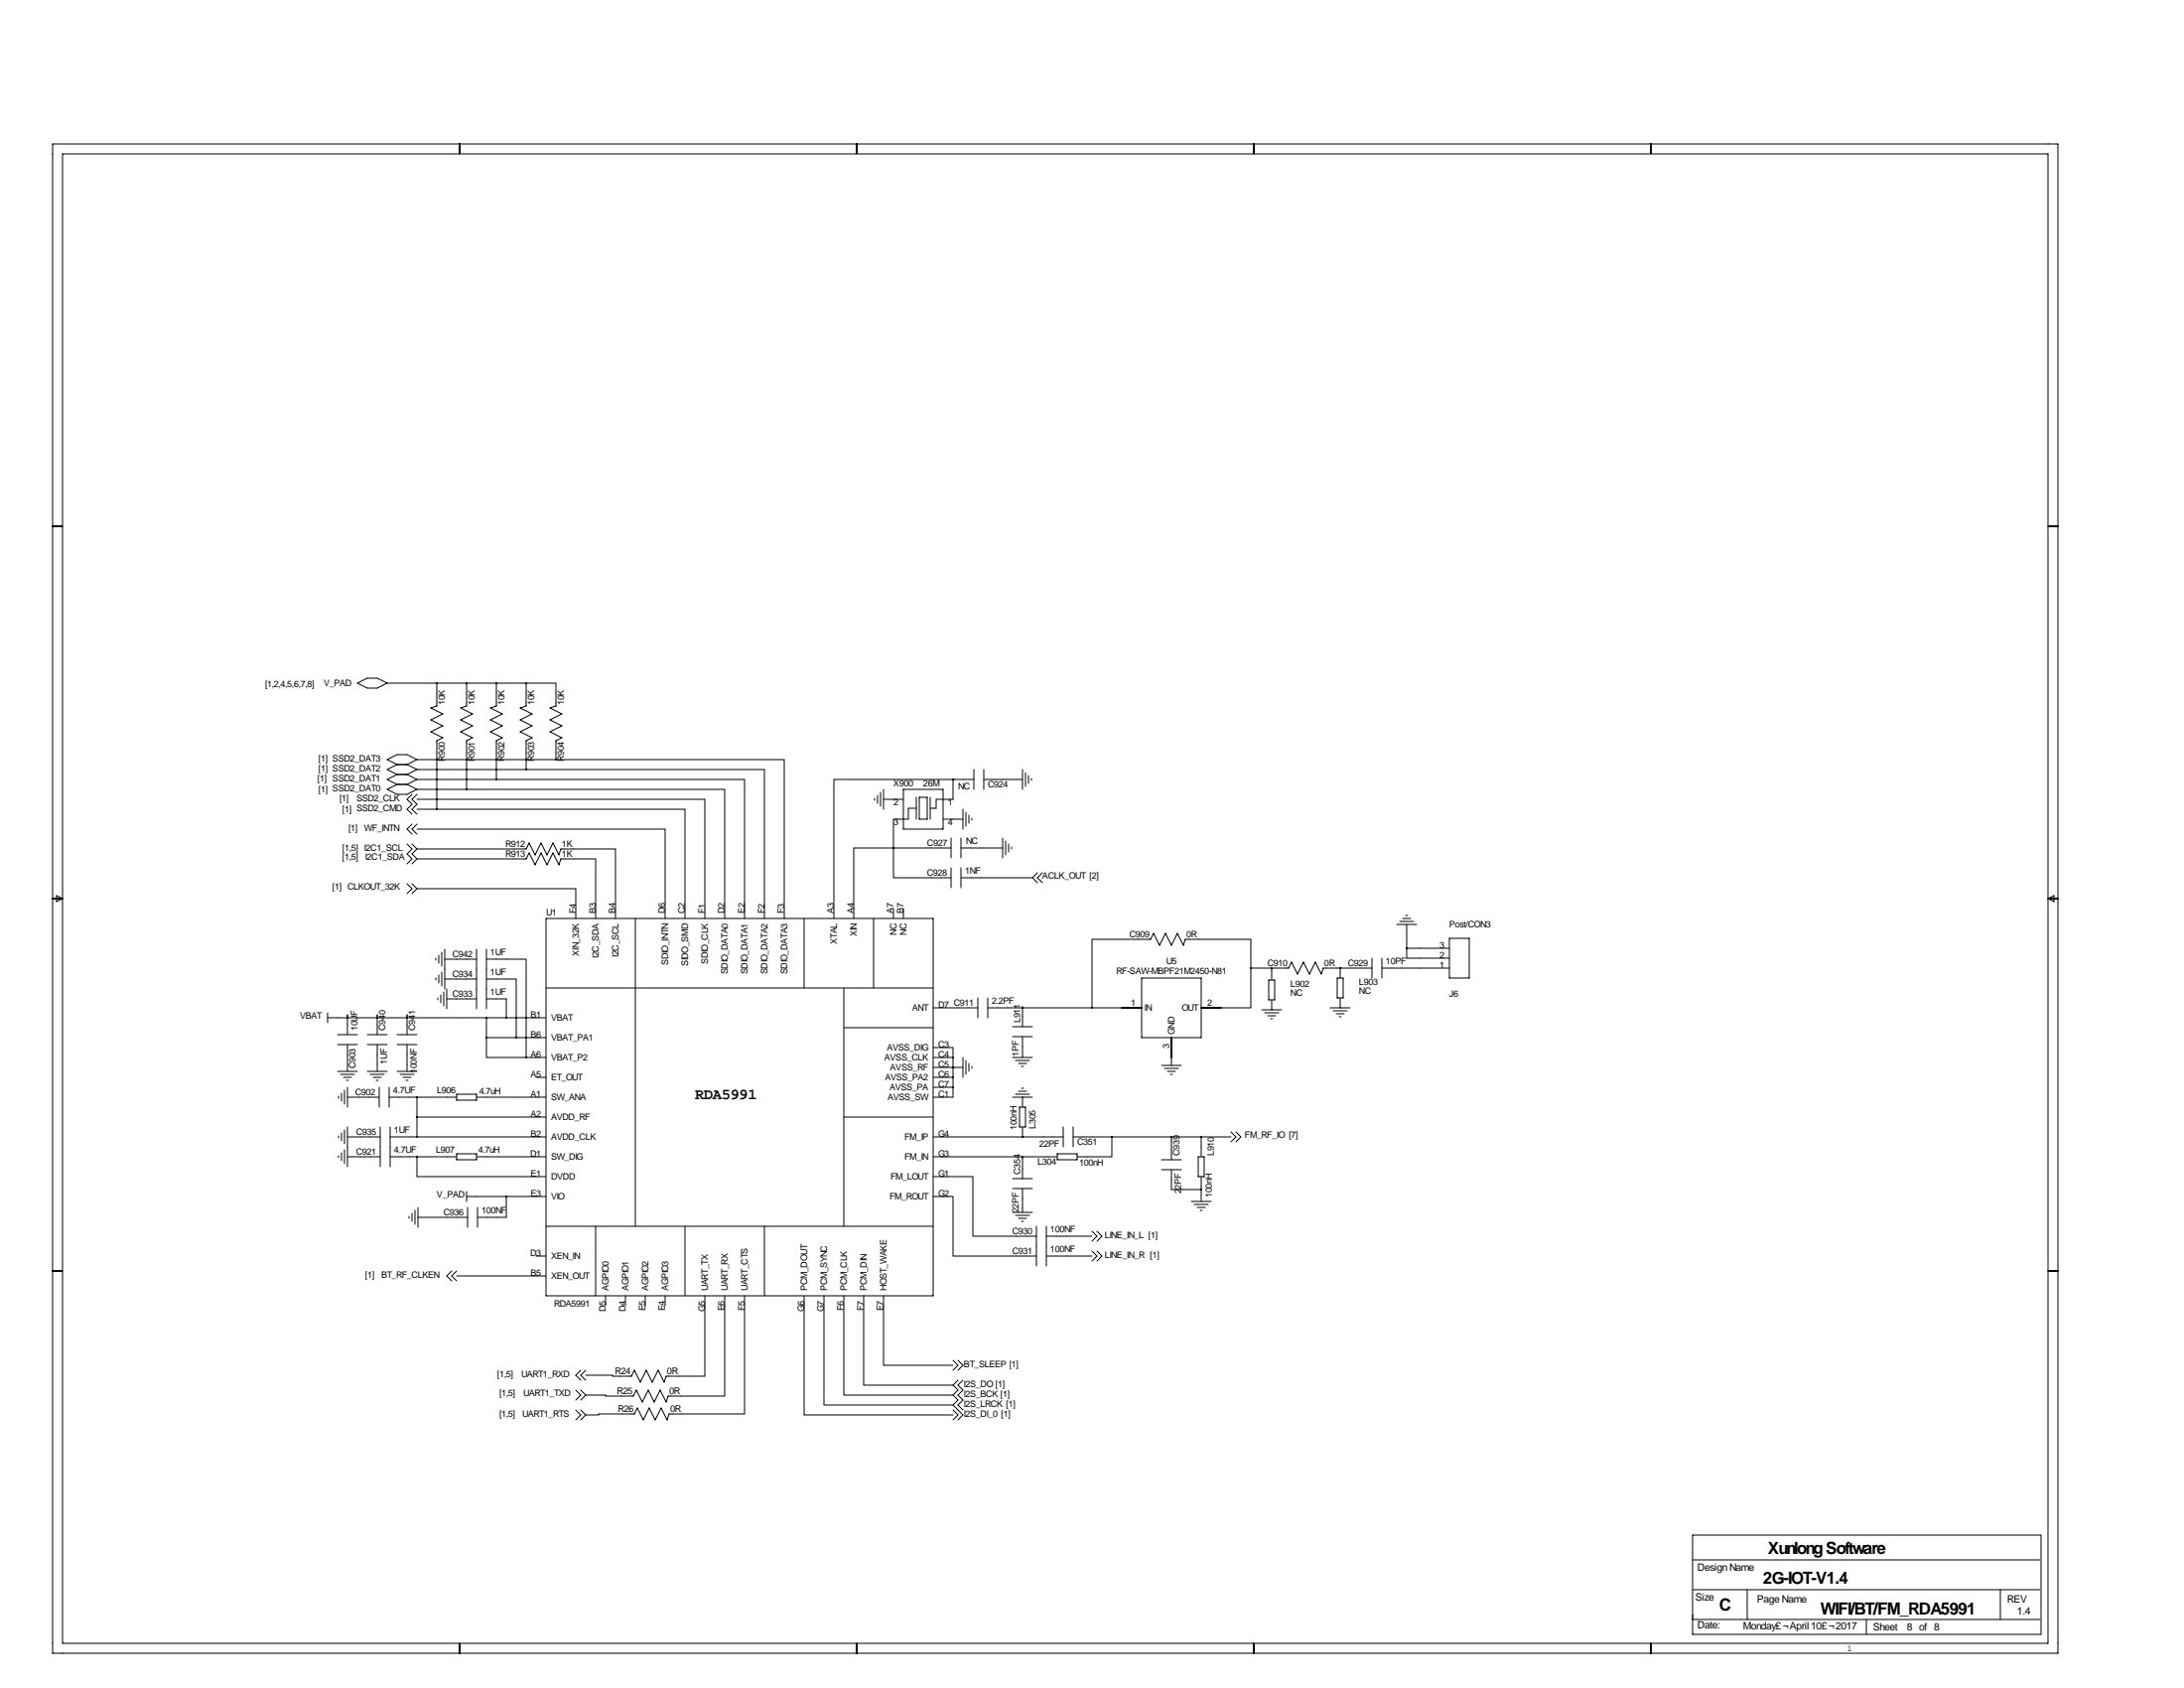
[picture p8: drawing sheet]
<svg xmlns="http://www.w3.org/2000/svg" width="559mm" height="432mm" viewBox="0 0 559 432" stroke-linecap="round" stroke-linejoin="round" font-family="sans-serif">
<g fill="none" stroke="#000" stroke-width=".25">
<path d="M13.5 36.8h513v386.1h-513zM16 39.4h508v381h-508zM117.6 36.8v2.6M219.2 36.8v2.6M320.8 36.8v2.6M422.4 36.8v2.6M13.5 134.6h2.5M524 134.6h2.5M91.4 174.8l2.6-1.3h2.5l2.6 1.3-2.6 1.2h-2.5zM99.1 174.8h35.5M111.8 174.8v5.8l-1.6 .5 3.1 1.5-3.1 1.5 3.1 1.6-3.1 1.5 3.1 1.5-1.5 .8v17.5M119.4 174.8v5.8l-1.5 .5 3 1.5-3 1.5 3 1.6-3 1.5 3 1.5-1.5 .8v12.4"/>
<path d="M127 174.8v5.8l-1.5 .5 3 1.5-3 1.5 3 1.6-3 1.5 3 1.5-1.5 .8v9.9M134.6 174.8h7.6v5.8l-1.5 .5 3.1 1.5-3.1 1.5 3.1 1.6-3.1 1.5 3.1 1.5-1.6 .8v4.8M134.6 174.8v5.8l-1.5 .5 3 1.5-3 1.5 3 1.6-3 1.5 3 1.5-1.5 .8v7.3M101.6 198.1h2.5M101.6 195.6l-2.5 1.2 2.5 1.3M101.6 195.6h2.5M101.6 198.1l-2.5 1.3 2.5 1.3M104.1 195.6l2.6 1.2M104.1 198.1l2.6 1.3M106.7 199.4h20.3M106.7 196.8l-2.6 1.3M106.7 199.4l-2.6 1.3"/>
<path d="M106.7 194.3l-2.6 1.3M106.7 194.3l-2.6-1.3h-2.5l-2.5 1.3 2.5 1.3M106.7 196.8h27.9M106.7 194.3h35.5M127 199.4h63.5v35.5M134.6 196.8h61v38.1M142.2 194.3h58.5v40.6M243.8 199.4h-30.4v35.5M243.8 199.4h5.4M243.8 199.4v5.1h-4.3v2.3h-1.5M249.2 196.8v5.1M251.7 199.4h9.9"/>
<path d="M251.7 196.8v5.1M261.6 196.8v5.1M262.4 197.6v3.6M263.1 198.4v2M263.9 199.1v.5M101.6 200.7h2.5M101.6 200.7l-2.5 1.2 2.5 1.3h2.5l2.6-1.3M104.1 200.7l2.6 1.2M104.1 215.9l1.3 1.3-1.3 1.2 1.3 1.3-1.3 1.3M105.4 203.2l-1.3 1.3 1.3 1.2-1.3 1.3 1.3 1.3M105.4 210.8l-1.3 1.3 1.3 1.3M105.4 215.9l1.3 1.3"/>
<path d="M106.7 219.7h27.9l.8-1.5 1.5 3 1.5-3 1.6 3 1.5-3 1.5 3 .5-1.5h8.9v15.2M106.7 204.5h73.6v30.4M106.7 217.2h27.9l.8-1.6 1.5 3.1 1.5-3.1 1.6 3.1 1.5-3.1 1.5 3.1 .5-1.5h14v17.7M106.7 212.1h63.5v22.8M106.7 201.9h12.7M106.7 203.2l-1.3 1.3 1.3 1.2-1.3 1.3 1.3 1.3M106.7 210.8l-1.3 1.3 1.3 1.3M106.7 217.2l-1.3 1.2 1.3 1.3M106.7 219.7l-1.3 1.3M106.7 207h5.1M111.8 207h63.5v27.9M119.4 201.9h66v33"/>
<path d="M223.8 204.2v.5M224.5 203.5v2M225.3 202.7v3.5M226.1 204.5h5M226.1 201.9v5.1M228.6 216.9v7.6h14.7M228.6 216.9h.1M228.6 216.9h-10.2v18M228.6 216.9h14.7M231.1 201.9h10.2v10.2h-10.2zM234.4 206.8h-2v2.7h-3.8v7.4M234.4 204v5.5"/>
<path d="M235.2 204h2v5.5h-2zM238 204v5.5M241.3 209.5h5.1M243.3 214.4v5.1M245.9 214.4v5.1M245.9 216.9h10.6M246.4 207v5.1M247.1 207.8v3.5M247.9 208.5v2.1M248.7 209.3v.5M256.5 214.4v5.1M257.3 215.1v3.6"/>
<path d="M258.1 215.9v2M258.8 216.7v.5M13.5 229.9h2.5M14.5 229.1l1.5 .8-1.5 .7zM104.1 226.1l1.3 1.2-1.3 1.3M105.4 226.1l1.3 1.2M106.7 227.3h40.6v7.6M106.7 227.3l-1.3 1.3M139.7 234.9h99.1v96.6h-99.1zM162.6 234.9v78.8M205.7 234.9v17.8M223.5 234.9v17.8"/>
<path d="M228.6 232.4v2.5M231.1 232.4v2.5M243.3 222v5.1M245.9 224.5h18.3M245.9 222v5.1M264.2 224.5l1.2 1.3M265.4 223.3l-1.2 1.2M266.7 223.3l-1.3 1.2 1.3 1.3M357.4 236.5h5.1M358.1 235.7h3.6M358.9 234.9h2M359.7 234.2h.5"/>
<path d="M359.9 236.5v6.1M524 229.9h2.5M524 229.9l1.5-.8v1.5zM83.8 259.1v2.5M88.9 259.6v5.1M96.5 259.6v5.1M104.1 259.6v5.1M111.5 245.1v.5M111.5 250.2v.5M112 255.3v.5M112.3 244.3v2.1M112.3 249.4v2.1"/>
<path d="M112.8 254.5v2M113 243.6v3.5M113 248.7v3.5M113.5 253.7v3.6M113.8 250.4h8.1M113.8 245.4h8.1M113.8 242.8v10.2M114.3 255.5h7.6M114.3 253v5.1M121.9 242.8v15.3M124.5 245.4h10.1v25.1M124.5 250.4h7.6v15"/>
<path d="M124.5 242.8v15.3M124.5 255.5h5v4.8M139.7 252.7h99.1M215.9 252.7v61M238.8 257.8h11.4M250.2 255.3v5M252.7 257.8h34.3M252.7 255.3v5M261.6 257.6v5M292.1 250.2h15.2v15.2h-15.2zM320 247.6v-7.3h-16.7l-.5 1.5-1.6-3-1.5 3-1.5-3-1.5 3-1.6-3-.7 1.5h-15v17.5M320 247.6v10.2h-7.6"/>
<path d="M320 247.6h9.7l.8-1.5 1.5 3.1 1.5-3.1 1.5 3.1 1.5-3.1 1.6 3.1 .5-1.6h12.4M322.8 258.3h5.1M323.6 259.1h3.6M324.4 259.8h2M324.6 250.7h1.5v5.1h-1.5zM325.4 258.3h.1M325.4 247.6v3.1M325.4 255.8v2.5M340.4 257.8h5M341.1 258.6h3.6M341.9 259.3h2M342.1 250.2h1.6v5.1h-1.6z"/>
<path d="M342.9 247.6h.1M342.9 257.8h.1M342.9 247.6v2.6M342.9 255.3v2.5M351 245.1v5.1M353.6 247.6h17.2M353.6 245.1v5.1M359.9 242.6v2.5h10.9M359.9 242.6h10.9M370.8 240h5.1v10.2h-5.1zM83.8 260.3h55.9M86.4 267.2h5"/>
<path d="M86.4 264.7h5M86.4 274.1h5M87.1 274.8h3.6M87.4 279.7v2M87.9 275.6h2M88.1 278.9v3.5M88.6 276.4h.6M88.9 267.2v6.9M88.9 278.1v5.1M94 267.2h5.1M94 264.7h5.1M94 274.1h5.1"/>
<path d="M94.7 274.8h3.6M95.5 275.6h2M96.3 276.4h.5M96.5 267.2v6.9M97 278.1v5.1M99.6 278.1v5.1M101.6 267.2h5.1M101.6 264.7h5.1M101.6 274.1h5.1M102.4 274.8h3.5M103.1 275.6h2.1M103.9 276.4h.5"/>
<path d="M104.1 267.2v6.9M116.8 279.9h5.1v1.5h-5.1zM124.5 265.4v5.1h10.1M124.5 260.3v5.1M124.5 265.4h15.2M134.6 270.5h5.1M137.2 275.6h2.5M215.9 262.9h22.9M238.8 268h5v2.5M238.8 270.5h5M238.8 275.6h5M238.8 278.1h5"/>
<path d="M238.8 273h7.6M243.8 278.1v2.6h-5M243.8 273h.1M243.8 270.5v7.6M246.4 270.5v5.1M247.1 271.3v3.5M247.9 272v2.1M248.7 272.8v.5M259.1 262.6h5.1M259.1 265.2h5.1M259.1 270.5h5.1M259.8 279.9h3.6"/>
<path d="M259.8 271.3h3.6M260.6 272h2M260.6 279.1h2M261.4 272.8h.5M261.4 278.4h.5M261.6 265.2v5.3M297.2 272.5h5.1M297.9 273.3h3.6M298.7 274.1h2M299.5 274.8h.5M299.7 270.5v2M325.1 260.6h.5"/>
<path d="M342.6 260.1h.6M86.6 280.4v.5M86.6 290.6v.5M86.6 295.7v.5M87.4 289.8v2M87.4 294.9v2M88.1 289.1v3.5M88.1 294.1v3.6M88.9 295.9h8.4M88.9 288.3v10.1M88.9 290.8h8.4M88.9 280.7h8.1"/>
<path d="M97.3 288.3v10.1M99.6 280.7h17.2M99.8 295.9h17M99.8 288.3v10.1M99.8 290.8h39.9M106.7 295.9v5.1h33M106.7 285.8h33M106.7 280.7v10.1M116.8 295.1h5.1v1.6h-5.1zM121.9 295.9h17.8M121.9 280.7h17.8M215.9 285.8h22.9"/>
<path d="M238.8 295.9h31.7M238.8 290.8h33.2M259.1 280.7h5.1M260.9 283.2h1.5v5.1h-1.5zM261.6 290.8h.1M261.6 280.7h.1M261.6 280.7v2.5M261.6 288.3v2.5M261.6 295.9v5.6M270.5 295.1h5.1v1.6h-5.1zM272 288.3v5.1M274.6 290.8h40.4"/>
<path d="M274.6 288.3v5.1M284.5 290.8v5.1h-8.9M297.2 296.7h5.1M297.2 299.2h5.1M299.7 299.2v5.1h7.6M299.7 290.8v5.9M306.6 295.9h1.5v5.1h-1.5zM307.3 290.8v5.1M315 289.6l1.2 1.2-1.2 1.3M316.2 289.6l1.3 1.2-1.3 1.3M104.6 311.1v.6M105.4 310.4v2"/>
<path d="M106.2 309.6v3.6M106.9 311.4h12.7M106.9 308.9v5M119.4 306.1h20.3M119.4 304.8v2.5M119.6 308.9v5M122.2 308.9v5M129.5 306.1v5.3h-7.3M139.7 313.7h99.1M152.4 313.7v17.8M175.3 313.7v17.8M195.6 313.7v17.8"/>
<path d="M238.8 306.1h5v15.2h21.4M238.8 301h10.1v15.2h16.3M259.1 301.5h5.1M259.1 304h5.1M259.1 310.1h5.1M259.8 310.9h3.6M260.6 311.7h2M261.4 312.4h.5M261.6 304v6.1M265.2 313.7v10.1M267.7 316.2h11.7M267.7 313.7v10.1"/>
<path d="M279.4 315l1.3 1.2-1.3 1.3M280.7 315l1.2 1.2-1.2 1.3M304.8 307.3h5.1M305.6 308.1h3.5M306.3 308.9h2.1M307.1 309.6h.5M307.3 301v3.3M307.3 304.3v3M13.5 325.1h2.5M115.6 325.1l-1.3 1.3 1.3 1.3M116.8 326.4h22.9M116.8 325.1l-1.2 1.3 1.2 1.3"/>
<path d="M137.2 321.3h2.5M154.9 331.5v2.5M160 331.5v2.5M165.1 331.5v2.5M170.2 331.5v2.5M180.3 331.5v20.5h-9.9l-.5 1.6-1.5-3.1-1.5 3.1-1.5-3.1-1.6 3.1-1.5-3.1-.8 1.5h-4.8v-.2h-6.8M185.4 331.5v25.6h-14.5l-.5 1.5-1.5-3-1.5 3-1.5-3-1.6 3-1.5-3-.7 1.5h-7.2v-.2h-5M190.5 331.5v30.2h-19.3l-.5 1.5-1.5-3-1.6 3-1.5-3-1.5 3-1.5-3-.8 1.5h-9.1v.2h-3.3M205.7 331.5v30.4h38.1M210.8 331.5v27.9h33M215.9 331.5v25.4h27.9M221 331.5v22.8h22.8"/>
<path d="M226.1 331.5v17.7h17.7M267.7 321.3h11.7M279.4 320l1.3 1.3-1.3 1.3M280.7 320l1.2 1.3-1.2 1.3M524 325.1h2.5M147.3 355.6l1.3 1.3-1.3 1.2M148.6 355.6l1.3 1.3M148.6 350.5l-1.3 1.3 1.3 1.3M149.9 356.9l-1.3 1.2M149.9 350.5l-1.3 1.3 1.3 1.3M243.8 348l1.3 1.2-1.3 1.3M243.8 356.9l1.3 1.2-1.3 1.3"/>
<path d="M243.8 354.3l1.3 1.3-1.3 1.3M243.8 359.4l2.6 2.5-1.3 1.3M245.1 348l1.3 1.2-1.3 1.3M245.1 353.1l-1.3 1.2M246.4 353.1l-1.3 1.2 1.3 1.3-1.3 1.3 1.3 1.2-1.3 1.3 1.3 1.3M147.3 360.7l1.3 1.2-1.3 1.3M148.6 360.7l1.3 1.2M149.9 361.9l-1.3 1.3M243.8 360.7l1.3 1.2-1.3 1.3M433.1 392.7h89.1v25.4h-89.1zM433.1 399h88.9M433.1 414.3h88.9"/>
<path d="M433.1 406.7h88.9M447 406.7v7.6M477.5 414.3v3.8M511.8 406.7v7.6M117.6 420.4v2.5M219.2 420.4v2.5M320.8 420.4v2.5M422.4 420.4v2.5"/>
</g>
<path d="M287 257.8h5.1M307.3 257.8h5.1M299.7 265.4v5.1" fill="none" stroke="#000" stroke-width=".51"/>
<path d="M243.8 199.4a.05 .05 0 0 0 .1 0 .05 .05 0 0 0-.1 0zM129.5 306.1a.05 .05 0 0 0 .1 0 .05 .05 0 0 0-.1 0zM243.8 273.1a.05 .05 0 0 0 .1 0 .05 .05 0 0 0-.1 0zM243.8 270.5a.05 .05 0 0 0 .1 0 .05 .05 0 0 0-.1 0zM243.8 275.6a.05 .05 0 0 0 .1 0 .05 .05 0 0 0-.1 0zM243.8 278.1a.05 .05 0 0 0 .1 0 .05 .05 0 0 0-.1 0zM307.3 290.8a.05 .05 0 0 0 .1 0 .05 .05 0 0 0-.1 0zM129.5 260.4a.05 .05 0 0 0 .1 0 .05 .05 0 0 0-.1 0zM124.4 265.4a.05 .05 0 0 0 .1 0 .05 .05 0 0 0-.1 0zM124.4 260.4a.05 .05 0 0 0 .1 0 .05 .05 0 0 0-.1 0zM104.1 260.4a.05 .05 0 0 0 .1 0 .05 .05 0 0 0-.1 0zM243.8 273.1a.05 .05 0 0 0 .1 0 .05 .05 0 0 0-.1 0zM307.3 304.3a.05 .05 0 0 0 .1 0 .05 .05 0 0 0-.1 0zM320 247.7a.05 .05 0 0 0 .1 0 .05 .05 0 0 0-.1 0zM111.7 174.8a.05 .05 0 0 0 .1 0 .05 .05 0 0 0-.1 0zM111.7 207a.05 .05 0 0 0 .1 0 .05 .05 0 0 0-.1 0zM142.2 194.3a.05 .05 0 0 0 .1 0 .05 .05 0 0 0-.1 0z" fill="#000" stroke="#000" stroke-width=".51"/>
<g font-size="4.3">
<text x="452.4" y="397.5">Xunlong Software</text>
<text x="451.1" y="405.1">2G-IOT-V1.4</text>
<text x="439.9" y="412">C</text>
<text x="465.8" y="413">WIFI/BT/FM_RDA5991</text>
</g>
<text font-size="4" x="177.8" y="281.2">RDA5991</text>
<g font-size="2.6">
<text x="434.3" y="401.8">Design Name</text>
<text x="433.8" y="409.4">Size</text>
<text x="449.6" y="410">Page Name</text>
<text x="513.6" y="410">REV</text>
<text x="516.1" y="413">1.4</text>
<text x="434.3" y="416.6">Date:</text>
<text x="446" y="416.8">Monday£¬April 10£¬2017</text>
<text x="479.3" y="417.1">Sheet</text>
<text x="487.9" y="417.1">8 of 8</text>
</g>
<g font-size="2.4">
<text x="157.3" y="351.5">R24</text>
<text x="170.7" y="351.5">0R</text>
<text x="157.9" y="356.6">R25</text>
<text x="171.2" y="356.6">0R</text>
<text x="158.1" y="361.2">R26</text>
<text x="171.4" y="361.2">0R</text>
</g>
<g font-size="2.3">
<text x="67.8" y="175.8">[1,2,4,5,6,7,8]</text>
<text x="82.8" y="175.5">V_PAD</text>
<text x="113.8" y="180.3" transform="rotate(-90 113.8 180.3)">10K</text>
<text x="121.4" y="180.3" transform="rotate(-90 121.4 180.3)">10K</text>
<text x="129" y="180.3" transform="rotate(-90 129 180.3)">10K</text>
<text x="136.7" y="180.3" transform="rotate(-90 136.7 180.3)">10K</text>
<text x="144.3" y="180.3" transform="rotate(-90 144.3 180.3)">10K</text>
<text x="81.5" y="197.4">[1] SSD2_DAT2</text>
<text x="81.5" y="194.8">[1] SSD2_DAT3</text>
<text x="113.8" y="194.7" transform="rotate(-90 113.8 194.7)">R900</text>
<text x="121.4" y="194.7" transform="rotate(-90 121.4 194.7)">R901</text>
<text x="129" y="194.7" transform="rotate(-90 129 194.7)">R902</text>
<text x="136.7" y="194.7" transform="rotate(-90 136.7 194.7)">R903</text>
<text x="144.3" y="194.7" transform="rotate(-90 144.3 194.7)">R904</text>
<text x="81.3" y="199.9">[1] SSD2_DAT1</text>
<text x="81.5" y="202.7">[1] SSD2_DAT0</text>
<text x="228.6" y="201.2">X900</text>
<text x="236.2" y="201.2">26M</text>
<text x="245.1" y="201.9">NC</text>
<text x="252.7" y="201.4">C924</text>
<text x="86.9" y="205">[1]</text>
<text x="87.6" y="207.8">[1] SSD2_CMD</text>
<text x="91.2" y="205">SSD2_CLK</text>
<text x="228.7" y="206">2</text>
<text x="242.6" y="206">1</text>
<text x="89.2" y="212.6">[1]</text>
<text x="93.2" y="212.6">WF_INTN</text>
<text x="228.7" y="211.1">3</text>
<text x="242.6" y="211.1">4</text>
<text x="247.2" y="215.9">NC</text>
<text x="87.6" y="217.7">[1,5]</text>
<text x="87.6" y="220">[1,5]</text>
<text x="93.2" y="217.7">I2C1_SCL</text>
<text x="93.5" y="220">I2C1_SDA</text>
<text x="129.4" y="216.7">R912</text>
<text x="129.4" y="219.2">R913</text>
<text x="143.8" y="216.7">1K</text>
<text x="143.8" y="219.2">1K</text>
<text x="237.2" y="216.4">C927</text>
<text x="85.1" y="227.6">[1] CLKOUT_32K</text>
<text x="237.2" y="224">C928</text>
<text x="246.9" y="223.5">1NF</text>
<text x="266.7" y="224.8">ACLK_OUT [2]</text>
<text x="147.3" y="233.7" transform="rotate(-90 147.3 233.7)">F4</text>
<text x="152.4" y="233.7" transform="rotate(-90 152.4 233.7)">B3</text>
<text x="157.5" y="233.7" transform="rotate(-90 157.5 233.7)">B4</text>
<text x="170.2" y="233.7" transform="rotate(-90 170.2 233.7)">D6</text>
<text x="175.3" y="233.7" transform="rotate(-90 175.3 233.7)">C2</text>
<text x="180.3" y="233.7" transform="rotate(-90 180.3 233.7)">F1</text>
<text x="185.4" y="233.7" transform="rotate(-90 185.4 233.7)">D2</text>
<text x="190.5" y="233.7" transform="rotate(-90 190.5 233.7)">E2</text>
<text x="195.6" y="233.7" transform="rotate(-90 195.6 233.7)">F2</text>
<text x="200.7" y="233.7" transform="rotate(-90 200.7 233.7)">F3</text>
<text x="213.4" y="233.7" transform="rotate(-90 213.4 233.7)">A3</text>
<text x="218.4" y="233.7" transform="rotate(-90 218.4 233.7)">A4</text>
<text x="228.6" y="233.7" transform="rotate(-90 228.6 233.7)">A7</text>
<text x="231.1" y="233.7" transform="rotate(-90 231.1 233.7)">B7</text>
<text x="139.7" y="234.2">U1</text>
<text x="219.2" y="239.5" transform="rotate(-90 219.2 239.5)">XIN</text>
<text x="229.4" y="239.3" transform="rotate(-90 229.4 239.3)">NC</text>
<text x="231.9" y="239.3" transform="rotate(-90 231.9 239.3)">NC</text>
<text x="289" y="239.8">C909</text>
<text x="303.5" y="239.8">0R</text>
<text x="370.8" y="237.2">Post/CON3</text>
<text x="115.8" y="244.9">C942</text>
<text x="125.5" y="244.4">1UF</text>
<text x="148.1" y="244.5" transform="rotate(-90 148.1 244.5)">XIN_32K</text>
<text x="153.2" y="245.1" transform="rotate(-90 153.2 245.1)">I2C_SDA</text>
<text x="158.2" y="244.8" transform="rotate(-90 158.2 244.8)">I2C_SCL</text>
<text x="214.1" y="241.5" transform="rotate(-90 214.1 241.5)">XTAL</text>
<text x="368.4" y="245.1">2</text>
<text x="368.4" y="242.6">3</text>
<text x="115.8" y="249.9">C934</text>
<text x="125.5" y="249.4">1UF</text>
<text x="170.9" y="246.9" transform="rotate(-90 170.9 246.9)">SDIO_INTN</text>
<text x="176" y="247.2" transform="rotate(-90 176 247.2)">SIDO_SMD</text>
<text x="181.1" y="246.6" transform="rotate(-90 181.1 246.6)">SDIO_CLK</text>
<text x="186.2" y="249.3" transform="rotate(-90 186.2 249.3)">SDIO_DATA0</text>
<text x="191.3" y="249.3" transform="rotate(-90 191.3 249.3)">SDIO_DATA1</text>
<text x="196.3" y="249.3" transform="rotate(-90 196.3 249.3)">SDIO_DATA2</text>
<text x="201.4" y="249.3" transform="rotate(-90 201.4 249.3)">SDIO_DATA3</text>
<text x="285.6" y="249.2">RF-SAW-MBPF21M2450-N81</text>
<text x="298.4" y="246.6">U5</text>
<text x="324.3" y="247.1">C910</text>
<text x="338.8" y="247.1">0R</text>
<text x="344.9" y="247.1">C929</text>
<text x="347.7" y="252">L903</text>
<text x="354.6" y="246.6">10PF</text>
<text x="368.4" y="247.6">1</text>
<text x="115.8" y="255">C933</text>
<text x="125.5" y="254.5">1UF</text>
<text x="240" y="257.8">D7 C911</text>
<text x="253.7" y="256.8">2.2PF</text>
<text x="289.4" y="257.3">1</text>
<text x="308.9" y="257.3">2</text>
<text x="330.2" y="252.5">L902</text>
<text x="330.2" y="254.8">NC</text>
<text x="347.7" y="254.3">NC</text>
<text x="370.8" y="255">J6</text>
<text x="76.7" y="260.6">VBAT</text>
<text x="91.4" y="263.7" transform="rotate(-90 91.4 263.7)">10UF</text>
<text x="98.6" y="263.7" transform="rotate(-90 98.6 263.7)">C940</text>
<text x="106.2" y="263.7" transform="rotate(-90 106.2 263.7)">C941</text>
<text x="135.8" y="260.3">B1</text>
<text x="141" y="261.1">VBAT</text>
<text x="233.4" y="258.6">ANT</text>
<text x="261.1" y="261.6" transform="rotate(-90 261.1 261.6)">L911</text>
<text x="292.9" y="258.6">IN</text>
<text x="302.4" y="258.6">OUT</text>
<text x="135.8" y="265.4">B6</text>
<text x="141" y="266.2">VBAT_PA1</text>
<text x="226.9" y="268.7">AVSS_DIG</text>
<text x="240" y="268">C3</text>
<text x="299.2" y="268.1" transform="rotate(-90 299.2 268.1)">3</text>
<text x="300.5" y="264.7" transform="rotate(-90 300.5 264.7)">GND</text>
<text x="90.9" y="273.4" transform="rotate(-90 90.9 273.4)">C903</text>
<text x="99.1" y="272.2" transform="rotate(-90 99.1 272.2)">1UF</text>
<text x="106.7" y="274.6" transform="rotate(-90 106.7 274.6)">100NF</text>
<text x="135.8" y="270.5">A6</text>
<text x="135.8" y="275.6">A5</text>
<text x="141" y="271.3">VBAT_P2</text>
<text x="226.3" y="271.3">AVSS_CLK</text>
<text x="227.7" y="273.8">AVSS_RF</text>
<text x="240" y="275.6">C6</text>
<text x="240" y="273">C5</text>
<text x="240" y="270.5">C4</text>
<text x="260.6" y="270.1" transform="rotate(-90 260.6 270.1)">1PF</text>
<text x="90.9" y="280.2">C902</text>
<text x="100.6" y="279.7">4.7UF</text>
<text x="111.8" y="279.7">L906</text>
<text x="122.6" y="279.9">4.7uH</text>
<text x="135.8" y="280.7">A1</text>
<text x="141" y="276.4">ET_OUT</text>
<text x="141" y="281.4">SW_ANA</text>
<text x="226.4" y="276.4">AVSS_PA2</text>
<text x="227.1" y="281.4">AVSS_SW</text>
<text x="227.6" y="278.9">AVSS_PA</text>
<text x="240" y="280.7">C1</text>
<text x="240" y="278.1">C7</text>
<text x="135.8" y="285.8">A2</text>
<text x="141" y="286.5">AVDD_RF</text>
<text x="91.1" y="290.3">C935</text>
<text x="100.8" y="289.8">1UF</text>
<text x="135.8" y="290.8">B2</text>
<text x="141" y="291.6">AVDD_CLK</text>
<text x="231.4" y="291.6">FM_IP</text>
<text x="240" y="290.8">G4</text>
<text x="260.1" y="289" transform="rotate(-90 260.1 289)">100nH</text>
<text x="264.9" y="288.7" transform="rotate(-90 264.9 288.7)">L305</text>
<text x="265.9" y="293.4">22PF</text>
<text x="275.6" y="292.9">C351</text>
<text x="318.5" y="291.1">FM_RF_IO [7]</text>
<text x="91.1" y="295.4">C921</text>
<text x="100.8" y="294.9">4.7UF</text>
<text x="111.6" y="294.9">L907</text>
<text x="122.4" y="294.9">4.7uH</text>
<text x="135.7" y="295.9">D1</text>
<text x="141" y="296.7">SW_DIG</text>
<text x="231.4" y="296.7">FM_IN</text>
<text x="240" y="295.9">G3</text>
<text x="265.5" y="298">L304</text>
<text x="276.1" y="298.2">100nH</text>
<text x="301.8" y="295.7" transform="rotate(-90 301.8 295.7)">C939</text>
<text x="310.6" y="295.7" transform="rotate(-90 310.6 295.7)">L910</text>
<text x="135.8" y="301">E1</text>
<text x="141" y="301.8">DVDD</text>
<text x="227.9" y="301.8">FM_LOUT</text>
<text x="240" y="301">G1</text>
<text x="261.1" y="300.5" transform="rotate(-90 261.1 300.5)">C354</text>
<text x="302.3" y="305.4" transform="rotate(-90 302.3 305.4)">22PF</text>
<text x="111.8" y="306.3">V_PAD</text>
<text x="113.5" y="310.9">C936</text>
<text x="123.2" y="310.4">100NF</text>
<text x="135.8" y="306.1">E3</text>
<text x="141" y="306.8">VIO</text>
<text x="227.6" y="306.8">FM_ROUT</text>
<text x="240" y="306.1">G2</text>
<text x="260.6" y="310.2" transform="rotate(-90 260.6 310.2)">22PF</text>
<text x="310.1" y="306.3" transform="rotate(-90 310.1 306.3)">100nH</text>
<text x="259" y="315.7">C930</text>
<text x="268.7" y="315.2">100NF</text>
<text x="282.7" y="316.7">LINE_IN_L [1]</text>
<text x="135.7" y="321.3">D3</text>
<text x="141" y="322.1">XEN_IN</text>
<text x="259" y="320.8">C931</text>
<text x="268.7" y="320.3">100NF</text>
<text x="282.7" y="321.8">LINE_IN_R [1]</text>
<text x="93.5" y="326.9">[1]</text>
<text x="97.5" y="326.9">BT_RF_CLKEN</text>
<text x="135.8" y="326.4">B5</text>
<text x="141" y="327.2">XEN_OUT</text>
<text x="141.7" y="334.3">RDA5991</text>
<text x="154.9" y="335.5" transform="rotate(-90 154.9 335.5)">D5</text>
<text x="155.7" y="330.2" transform="rotate(-90 155.7 330.2)">AGPIO0</text>
<text x="160" y="335.5" transform="rotate(-90 160 335.5)">D4</text>
<text x="160.8" y="330.2" transform="rotate(-90 160.8 330.2)">AGPIO1</text>
<text x="165.1" y="335.4" transform="rotate(-90 165.1 335.4)">E5</text>
<text x="165.9" y="330.2" transform="rotate(-90 165.9 330.2)">AGPIO2</text>
<text x="170.2" y="335.4" transform="rotate(-90 170.2 335.4)">E4</text>
<text x="170.9" y="330.2" transform="rotate(-90 170.9 330.2)">AGPIO3</text>
<text x="180.3" y="335.5" transform="rotate(-90 180.3 335.5)">G5</text>
<text x="181.1" y="330.2" transform="rotate(-90 181.1 330.2)">UART_TX</text>
<text x="185.4" y="335.4" transform="rotate(-90 185.4 335.4)">E6</text>
<text x="186.2" y="330.2" transform="rotate(-90 186.2 330.2)">UART_RX</text>
<text x="190.5" y="335.2" transform="rotate(-90 190.5 335.2)">F5</text>
<text x="191.3" y="330.2" transform="rotate(-90 191.3 330.2)">UART_CTS</text>
<text x="205.7" y="335.5" transform="rotate(-90 205.7 335.5)">G6</text>
<text x="206.5" y="330.2" transform="rotate(-90 206.5 330.2)">PCM_DOUT</text>
<text x="210.8" y="335.5" transform="rotate(-90 210.8 335.5)">G7</text>
<text x="211.6" y="330.2" transform="rotate(-90 211.6 330.2)">PCM_SYNC</text>
<text x="215.9" y="335.2" transform="rotate(-90 215.9 335.2)">F6</text>
<text x="216.7" y="330.2" transform="rotate(-90 216.7 330.2)">PCM_CLK</text>
<text x="221" y="335.2" transform="rotate(-90 221 335.2)">F7</text>
<text x="221.7" y="330.2" transform="rotate(-90 221.7 330.2)">PCM_DIN</text>
<text x="226.1" y="335.4" transform="rotate(-90 226.1 335.4)">E7</text>
<text x="226.8" y="330.2" transform="rotate(-90 226.8 330.2)">HOST_WAKE</text>
<text x="127.3" y="352.3">[1,5]</text>
<text x="133.3" y="352.3">UART1_RXD</text>
<text x="246.6" y="349.8">BT_SLEEP [1]</text>
<text x="127.8" y="357.1">[1,5]</text>
<text x="133.9" y="357.1">UART1_TXD</text>
<text x="246.6" y="354.8">I2S_DO [1]</text>
<text x="246.6" y="357.4">I2S_BCK [1]</text>
<text x="246.6" y="359.9">I2S_LRCK [1]</text>
<text x="127.8" y="362.5">[1,5]</text>
<text x="133.6" y="362.5">UART1_RTS</text>
<text x="246.6" y="362.5">I2S_DI_0 [1]</text>
<text x="472.5" y="422.3">1</text>
</g>
</svg>
